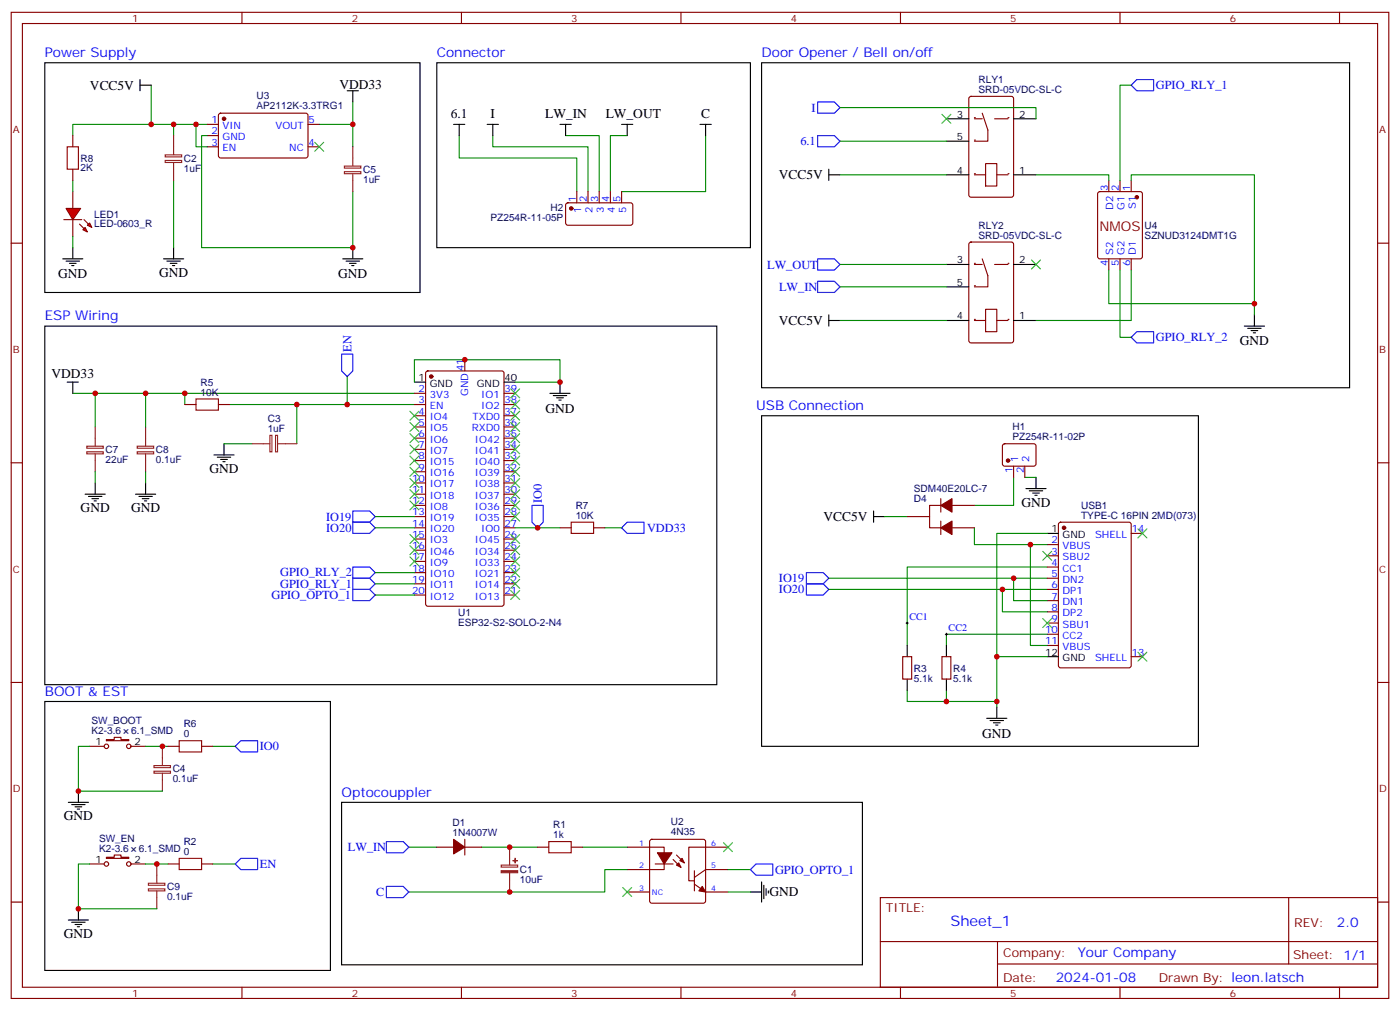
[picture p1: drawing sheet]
<svg xmlns="http://www.w3.org/2000/svg" width="441mm" height="318mm" viewBox="0 0 441 318" stroke-linecap="round" stroke-linejoin="round" font-family="sans-serif">
<g fill="none" stroke="#870000" stroke-width=".35">
<path d="M3.5 3.9h433.9v310.4h-433.9zM7.1 7.4h426.8v303.4h-426.8zM76.2 3.9v3.5M145.3 3.9v3.5M214.5 3.9v3.5M283.6 3.9v3.5M352.8 3.9v3.5M421.9 3.9v3.5M305.4 30.5l.5-.2h12.7l.6 .5 .1 30.6-.5 .6-12.9 .1-.7-.5v-30.6zM306.9 55h3.5M310.4 51.5h3.6v7.1h-3.6zM314 55h3.5"/>
<path d="M3.5 76.6h3.6M433.9 76.6h3.5M3.5 145.7h3.6M433.9 145.7h3.5M3.5 214.8h3.6M433.9 214.8h3.5M197.6 266.7h11.6v7.1h-11.6M204.8 264.4l.5-.2h16.2l.5 .2 .2 .5v18.7l-.2 .5-.5 .2h-16.2l-.5-.2-.2-.5v-18.7zM206.4 272h5.6M212 270.6l2.5 2.4M213.1 269.2l2.4 2.4M218.7 278.3l3.5 2.5h7.1"/>
<path d="M218.7 274.1v6.4M229.3 266.7h-12.3v10.6h1.7M229.3 273.8h-7.1l-3.5 2.4M3.5 284h3.6M197.6 280.8h7M277.3 282.6h156.6v28.2h-156.6zM277.3 296.4h156.5M314.2 296.4v14.1M405.9 282.6v20.9M433.9 284h3.5M76.2 310.8v3.5M145.3 310.8v3.5"/>
<path d="M214.5 310.8v3.5M283.6 310.8v3.5M314.2 303.5h119.6M352.8 310.8v3.5M421.9 310.8v3.5"/>
</g>
<g fill="#870000" stroke="#870000" stroke-width=".35">
<path d="M221.2 279l1 1.8-2.1-.3z"/>
<path d="M213.1 272.3l.7-.7 .7 1.4z"/>
<path d="M214.1 270.9l.7-.7 .7 1.4z"/>
<path d="M207.1 268.5h4.6l-2.5 3.5z"/>
</g>
<path d="M298.1 37.4h7.1M319.3 37.4h7M298.1 55h7.1M298.1 44.5h7.1M319.3 55h7" fill="none" stroke="#000" stroke-width=".35"/>
<g fill="#870000">
<circle cx="306.9" cy="54.7" r=".18"/>
<circle cx="317.5" cy="54.7" r=".18"/>
</g>
<path d="M306.9 37.4h2.5M309.4 35.6l1.7 5.3v3.6h-4.2M313.3 37.4h4.2" fill="none" stroke="#870000" stroke-width=".35"/>
<g fill="#870000">
<circle cx="317.5" cy="37" r=".18"/>
<circle cx="306.9" cy="44.1" r=".18"/>
<circle cx="306.9" cy="37" r=".18"/>
</g>
<path d="M305.4 76.4l.5-.2h12.7l.6 .4 .1 30.6-.5 .7-12.9 .1-.7-.5v-30.6zM310.4 97.4h3.6v7h-3.6zM306.9 100.9h3.5M314 100.9h3.5" fill="none" stroke="#870000" stroke-width=".35"/>
<path d="M298.1 83.3h7.1M298.1 90.3h7.1M319.3 83.3h7M298.1 100.9h7.1M319.3 100.9h7" fill="none" stroke="#000" stroke-width=".35"/>
<g fill="#870000">
<circle cx="306.9" cy="100.5" r=".18"/>
<circle cx="317.5" cy="100.5" r=".18"/>
</g>
<path d="M306.9 83.3h2.5M309.4 81.5l1.7 5.3v3.5h-4.2M313.3 83.3h4.2" fill="none" stroke="#870000" stroke-width=".35"/>
<g fill="#870000">
<circle cx="317.5" cy="82.9" r=".18"/>
<circle cx="306.9" cy="90" r=".18"/>
<circle cx="306.9" cy="82.9" r=".18"/>
</g>
<path d="M111.1 39.2v7M128.8 266.7h8.8M151.7 266.7h17.6M183.4 266.7h14.2M197.6 273.8h-7.1v7h-61.7M229.3 273.8h7.1M229.3 280.8h7.1" fill="none" stroke="#008700" stroke-width=".35"/>
<g fill="none" stroke="#000" stroke-width=".35">
<path d="M14.1 19.8h118.2v72.3h-118.2zM137.6 19.8h98.8v58.2h-98.8zM239.9 19.8h185.2v102.3h-185.2zM22.9 78v3.5M111.1 78v3.5M19.8 81.5h6.3M20.8 82.2h4.2M21.9 82.9h2.1M22.6 83.6h.7M107.9 81.5h6.4M109 82.2h4.2M110.1 82.9h2.1"/>
<path d="M110.8 83.6h.7M395.1 99.1v3.6M14.1 102.7h211.7v112.8h-211.7zM391.9 102.7h6.4M393 103.4h4.2M394.1 104.1h2.1M394.8 104.8h.7M173.2 123.8h6.4M174.3 124.5h4.2M175.3 125.2h2.1M176 125.9h.7M176.4 120.3v3.5"/>
<path d="M310.8 226.1h6.3M311.9 226.8h4.2M312.9 227.5h2.1M313.6 228.2h.7M314 222.6v3.5M107.6 252.6h164v51.1h-164zM239.9 277.6v6.4M240.6 278.7v4.2M241.3 279.8v2.1M236.4 280.8h3.5M242 280.5v.7"/>
</g>
<path d="M196.1 279.4l2.9 2.8M199 279.4l-2.9 2.8M227.9 265.3l2.8 2.8M230.7 265.3l-2.8 2.8" fill="none" stroke="#3c3" stroke-width=".35"/>
<path d="M157.9 272.3h5.2v.7h-5.2zM160.5 266.7v5.6M160.5 274.8v6" fill="none" stroke="#8c2424" stroke-width=".35"/>
<g fill="#8c2424" stroke="#8c2424" stroke-width=".35">
<path d="M157.9 274.1h5.2v.6h-5.2z"/>
<path d="M161.6 270.9l1.4 .1z"/>
<path d="M162.2 270.2l.1 1.4z"/>
</g>
<g fill="#f00" stroke="#870000" stroke-width=".35">
<path d="M20.8 65.6h4.6l-2.5 3.5z"/>
<path d="M20.1 69.1h5.7z"/>
</g>
<g fill="#870000" stroke="#870000" stroke-width=".35">
<path d="M26.5 69.1l1.4 1.5z"/>
<path d="M25 70.6l1.5 1.4z"/>
</g>
<g fill="#f00" stroke="#870000" stroke-width=".35">
<path d="M28.2 70.2l.7 1.4-1.4-.7z"/>
<path d="M26.1 72.3l.7-.7 .7 1.4z"/>
</g>
<g fill="none" stroke="#870000" stroke-width=".35">
<path d="M65.3 39.2h3.5M69 35.8l.5-.2 27.1 .1 .4 .6-.1 13-.6 .4h-27.1l-.4-.7v-12.7zM97 39.2h3.5M22.9 42.7v3.5M22.9 53.3v3.5M65.3 42.7h3.5M65.3 46.2h3.5M97 46.2h3.5M349.2 56.8v3.5M352.8 56.8v3.5M356.3 56.8v3.5M22.9 60.3v5.3"/>
<path d="M22.9 69.1v5.3M178.4 64.1l.5-.2h20l.4 .7v5.9l-.7 .4-20-.1-.4-.6v-5.6zM181.7 60.3v3.6M185.2 60.3v3.6M188.7 60.3v3.6M192.3 60.3v3.6M195.8 60.3v3.6M346 60.5l.4-.2h12.7l.7 .5v20l-.4 .6-13 .1-.6-.5-.1-20zM349.2 81.5v3.5M352.8 81.5v3.5M356.3 81.5v3.5M134.3 117l.5-.2h23.2l.7 .4v72.9l-.4 .7-23.5 .1-.7-.5v-72.9z"/>
<path d="M146.4 113.2v3.6M58.2 127.4h3.5M68.8 127.4h3.5M130.5 123.8h3.6M130.5 127.4h3.6M130.5 130.9h3.6M130.5 134.4h3.6M130.5 137.9h3.6M158.7 123.8h3.6M158.7 127.4h3.6M158.7 130.9h3.6M158.7 134.4h3.6"/>
<path d="M158.7 137.9h3.6M316 139.9l.4-.2 9.5 .1 .4 .6v5.9l-.7 .5-9.4-.1-.5-.6v-5.7zM130.5 141.5h3.6M130.5 145h3.6M130.5 148.5h3.6M130.5 152h3.6M130.5 155.6h3.6M130.5 159.1h3.6M158.7 141.5h3.6M158.7 145h3.6M158.7 148.5h3.6M158.7 152h3.6"/>
<path d="M158.7 155.6h3.6M158.7 159.1h3.6M296.3 159.1h-3.5v7.1h3.5M296.3 157v4.2M299.9 159.1h7M319.3 146.8v3.5M322.8 146.8v3.5M130.5 162.6h3.6M130.5 166.2h3.6M130.5 169.7h3.6M130.5 173.2h3.6M130.5 176.7h3.6"/>
<path d="M158.7 162.6h3.6M158.7 166.2h3.6M158.7 169.7h3.6M158.7 173.2h3.6M158.7 176.7h3.6M176.4 166.2h3.5M187 166.2h3.5M285.8 162.6h7M296.3 164v4.3M299.9 166.2h7M329.8 171.5h3.6M329.8 175h3.6"/>
<path d="M329.8 178.5h3.6M333.6 164.6l.5-.2h21.5l.7 .4v44.8l-.5 .6-21.7 .1-.7-.5v-44.7zM356.3 167.9h3.5M130.5 180.3h3.6M130.5 183.8h3.6M130.5 187.3h3.6M158.7 180.3h3.6M158.7 183.8h3.6M158.7 187.3h3.6M329.8 182h3.6M329.8 185.6h3.6M329.8 189.1h3.6"/>
<path d="M329.8 192.6h3.6M329.8 196.1h3.6M329.8 199.7h3.6M284.3 206.7h2.9v7.1h-2.9zM296.7 206.7h2.8v7.1h-2.8zM329.8 203.2h3.6M356.3 206.7h3.5M28.2 234.9h4.6M33.5 232.8h2.5v-.7h2.1v.7h2.5v.4h-7.1zM41.3 234.9h4.6M52.9 234.9h3.5M63.5 234.9h3.5"/>
<path d="M28.2 272h4.6M33.5 269.9h2.5v-.7h2.1v.7h2.5v.3h-7.1zM41.3 272h4.6M52.9 272h3.5M63.5 272h3.5M137.6 266.7h5.3M146.4 266.7h5.3M146.4 264.2v5M169.3 266.7h3.6M179.9 266.7h3.5"/>
<circle cx="33.5" cy="234.9" r=".71"/>
<circle cx="40.6" cy="234.9" r=".71"/>
<circle cx="33.5" cy="272" r=".71"/>
<circle cx="40.6" cy="272" r=".71"/>
</g>
<g fill="none" stroke="#008700" stroke-width=".35">
<path d="M47.6 26.8v12.4h17.7M47.6 39.2h-24.7v3.5M54.7 39.2v3.5M61.7 39.2v7h3.6M111.1 32.1v7.1h-10.6M264.6 33.9h61.7v3.5M356.3 26.8h-3.5v30M22.9 56.8v3.5M54.7 56.8v21.2M65.3 42.7h-1.8v35.3h47.6v-17.7M144.6 42.7v7h37.1v10.6M155.2 42.7v3.5h30v14.1"/>
<path d="M178.2 42.7h10.5v17.6M197.6 42.7h-5.3v17.6M222.2 42.7v17.6h-26.4M264.6 44.5h33.5M264.6 55h33.5M326.3 55h22.9v1.8M356.3 56.8v-1.8h38.8v44.1M22.9 74.4v3.6M264.6 90.3h33.5M264.6 83.3h33.5M349.2 85v10.6h45.9M352.8 85v21.2h3.5"/>
<path d="M356.3 85v15.9h-30M109.4 118.5v8.9M264.6 100.9h33.5M22.9 123.8h107.6M30 123.8v10.6M45.9 123.8v10.6M58.2 123.8v3.6M70.6 139.7h8.8M72.3 127.4h58.2M93.5 127.4v12.3M130.5 120.3v-7.1h45.9v7.1h-14.1M30 148.5v3.5"/>
<path d="M45.9 148.5v3.5M319.3 150.3v8.8h-12.4M322.8 150.3h3.5M118.2 166.2h12.3M118.2 162.6h12.3M162.3 166.2h14.1M190.5 166.2h5.3M278.7 162.6h7.1M306.9 166.2v5.3h22.9M324.6 171.5v31.7h5.2M329.8 178.5h-44v24.7M329.8 167.9h-15.8v38.8"/>
<path d="M118.2 187.3h12.3M118.2 180.3h12.3M118.2 183.8h12.3M261.1 182h68.7M261.1 185.6h68.7M315.7 185.6v7h14.1M319.3 182v7.1h10.5M329.8 199.7h-31.7v3.5M285.8 217.3v3.5h12.3M298.1 217.3v3.5h15.9M329.8 206.7h-15.8v15.9M28.2 234.9h-3.5v14.2h26.5"/>
<path d="M45.9 234.9h7M67 234.9h7.1M28.2 272h-3.5v14.1h24.7M45.9 272h7M67 272h7.1"/>
</g>
<g fill="none" stroke="#000" stroke-width=".35">
<path d="M44.1 26.8h3.5M44.1 25v3.6M109.4 28.6h3.5M111.1 28.6v3.5M142.9 39.2h3.5M144.6 39.2v3.5M153.5 39.2h3.5M155.2 39.2v3.5M176.4 39.2h3.5M178.2 39.2v3.5M195.8 39.2h3.5M197.6 39.2v3.5"/>
<path d="M220.5 39.2h3.5M222.2 39.2v3.5M261.1 55h3.5M261.1 53.3v3.5M54.7 78v3.5M51.5 81.5h6.4M52.6 82.2h4.2M53.6 82.9h2.1M54.3 83.6h.7M261.1 99.1v3.6M261.1 100.9h3.5M21.2 120.3h3.5"/>
<path d="M22.9 120.3v3.5M70.6 139.7v3.5M130.5 120.3h3.6M158.7 120.3h3.6M239.9 130.9h137.6v104h-137.6zM26.8 155.6h6.4M27.9 156.3h4.2M28.9 157h2.1M29.6 157.7h.7M30 152v3.6M42.7 155.6h6.3M43.7 156.3h4.3"/>
<path d="M44.8 157h2.1M45.5 157.7h.7M45.9 152v3.6M67.4 143.2h6.3M68.4 143.9h4.3M69.5 144.6h2.1M70.2 145.3h.7M323.1 153.8h6.4M324.2 154.5h4.2M325.3 155.2h2.1M326 155.9h.7M326.3 150.3v3.5"/>
<path d="M275.2 162.6h3.5M275.2 160.9v3.5M329.8 167.9h3.6M285.8 203.2v3.5M285.8 213.8v3.5M298.1 203.2v3.5M298.1 213.8v3.5M329.8 206.7h3.6M14.1 220.8h90v84.7h-90zM21.5 252.6h6.4M22.6 253.3h4.2M23.6 254h2.2"/>
<path d="M24.3 254.7h.7M24.7 249.1v3.5M21.5 289.6h6.4M22.6 290.3h4.2M23.6 291h2.2M24.3 291.7h.7M24.7 286.1v3.5"/>
</g>
<g fill="none" stroke="#8c2424" stroke-width=".35">
<path d="M52 48.8h5.2v.6h-5.2zM52 50.5h5.2v.7h-5.2zM54.7 42.7v6M54.7 51.2v5.6M108.5 52.3h5.2v.6h-5.2zM108.5 54h5.2v.7h-5.2zM111.1 46.2v6M111.1 54.7v5.6M30 134.4v6M45.9 134.4v6M79.4 139.7h5.6M85 137.1h.7v5.1h-.7z"/>
<path d="M86.8 137.1h.6v5.1h-.6zM87.5 139.7h6M27.3 140.5h5.2v.6h-5.2zM27.3 142.2h5.2v.7h-5.2zM30 142.9v5.6M43.2 140.5h5.2v.6h-5.2zM43.2 142.2h5.2v.7h-5.2zM45.9 142.9v5.6M51.2 234.9v6M48.5 241h5.2v.7h-5.2zM48.5 242.8h5.2v.6h-5.2zM51.2 243.4v5.7"/>
<path d="M46.7 278.1h5.2v.6h-5.2zM46.7 279.8h5.2v.7h-5.2zM49.4 272v6M49.4 280.5v5.6"/>
</g>
<g fill="none" stroke="#00f" stroke-width=".35">
<path d="M257.5 32.1h5.3l1.8 1.8-1.8 1.7h-5.3zM358.1 25h5.3v3.6h-5.3l-1.8-1.8zM257.5 42.7h5.3l1.8 1.8-1.8 1.7h-5.3zM257.5 88.5h5.3l1.8 1.8-1.8 1.8h-5.3zM257.5 81.5h5.3l1.8 1.8-1.8 1.7h-5.3zM107.6 111.5h3.5v5.3l-1.7 1.7-1.8-1.7zM356.3 106.2l1.8-1.8h5.3v3.6h-5.3zM167.6 159.1h3.5v5.3l-1.8 1.8-1.7-1.8zM111.1 178.5h5.3l1.8 1.8-1.8 1.7h-5.3zM111.1 160.9h5.3l1.8 1.7-1.8 1.8h-5.3zM111.1 164.4h5.3l1.8 1.8-1.8 1.7h-5.3zM195.8 166.2l1.8-1.8h5.2v3.5h-5.2z"/>
<path d="M111.1 185.6h5.3l1.8 1.7-1.8 1.8h-5.3zM111.1 182h5.3l1.8 1.8-1.8 1.8h-5.3zM254 180.3h5.3l1.8 1.7-1.8 1.8h-5.3zM254 183.8h5.3l1.8 1.8-1.8 1.7h-5.3zM74.1 234.9l1.7-1.7h5.3v3.5h-5.3zM74.1 272l1.7-1.8h5.3v3.6h-5.3zM121.7 264.9h5.3l1.8 1.8-1.8 1.8h-5.3zM121.7 279h5.3l1.8 1.8-1.8 1.8h-5.3zM236.4 273.8l1.7-1.8h5.3v3.5h-5.3z"/>
</g>
<path d="M21.2 46.2h3.5v7.1h-3.5zM61.7 125.6h7.1v3.5h-7.1zM179.9 164.4h7.1v3.5h-7.1zM56.4 233.2h7.1v3.5h-7.1zM56.4 270.2h7.1v3.6h-7.1zM172.9 264.9h7v3.6h-7z" fill="none" stroke="#a10000" stroke-width=".35"/>
<g fill="#870000" stroke="#870000" stroke-width=".35">
<path d="M296.3 166.2l3.6-2.2v4.3z"/>
<path d="M296.3 159.1l3.6-2.1v4.2z"/>
<path d="M142.9 264.2l3.5 2.5-3.5 2.1z"/>
<circle cx="335.1" cy="166.2" r=".53"/>
<circle cx="135.8" cy="118.5" r=".53"/>
<circle cx="70.6" cy="37.4" r=".53"/>
<circle cx="358.1" cy="62.1" r=".53"/>
<circle cx="317.5" cy="145" r=".53"/>
<circle cx="179.9" cy="65.6" r=".53"/>
</g>
<g fill="none" stroke="#3c3" stroke-width=".35">
<path d="M296.7 36l2.8 2.8M299.5 36l-2.8 2.8M99.1 44.8l2.9 2.8M102 44.8l-2.9 2.8M324.9 81.8l2.8 2.9M327.7 81.8l-2.8 2.9M129.1 129.5l2.8 2.8M129.1 133l2.8 2.8M129.1 136.5l2.8 2.8M131.9 129.5l-2.8 2.8M131.9 133l-2.8 2.8M131.9 136.5l-2.8 2.8"/>
<path d="M160.9 136.5l2.8 2.8M160.9 133l2.8 2.8M160.9 129.5l2.8 2.8M160.9 125.9l2.8 2.9M160.9 122.4l2.8 2.8M163.7 122.4l-2.8 2.8M163.7 125.9l-2.8 2.9M163.7 136.5l-2.8 2.8M163.7 133l-2.8 2.8M163.7 129.5l-2.8 2.8M129.1 140.1l2.8 2.8M129.1 154.2l2.8 2.8"/>
<path d="M129.1 157.7l2.8 2.8M129.1 143.6l2.8 2.8M129.1 147.1l2.8 2.8M129.1 150.6l2.8 2.9M131.9 140.1l-2.8 2.8M131.9 154.2l-2.8 2.8M131.9 157.7l-2.8 2.8M131.9 143.6l-2.8 2.8M131.9 147.1l-2.8 2.8M131.9 150.6l-2.8 2.9M160.9 157.7l2.8 2.8M160.9 154.2l2.8 2.8"/>
<path d="M160.9 150.6l2.8 2.9M160.9 147.1l2.8 2.8M160.9 143.6l2.8 2.8M160.9 140.1l2.8 2.8M163.7 143.6l-2.8 2.8M163.7 157.7l-2.8 2.8M163.7 154.2l-2.8 2.8M163.7 150.6l-2.8 2.9M163.7 147.1l-2.8 2.8M163.7 140.1l-2.8 2.8M129.1 168.3l2.8 2.8M129.1 175.3l2.8 2.9"/>
<path d="M129.1 171.8l2.8 2.8M131.9 168.3l-2.8 2.8M131.9 175.3l-2.8 2.9M131.9 171.8l-2.8 2.8M160.9 171.8l2.8 2.8M160.9 178.9l2.8 2.8M160.9 175.3l2.8 2.9M160.9 168.3l2.8 2.8M160.9 161.2l2.8 2.8M163.7 178.9l-2.8 2.8M163.7 175.3l-2.8 2.9M163.7 171.8l-2.8 2.8"/>
<path d="M163.7 168.3l-2.8 2.8M163.7 161.2l-2.8 2.8M328.4 173.6l2.9 2.8M331.3 173.6l-2.9 2.8M358.4 166.5l2.8 2.8M361.2 166.5l-2.8 2.8M160.9 185.9l2.8 2.8M160.9 182.4l2.8 2.8M163.7 185.9l-2.8 2.8M163.7 182.4l-2.8 2.8M328.4 194.7l2.9 2.9M331.3 194.7l-2.9 2.9"/>
<path d="M358.4 205.3l2.8 2.8M361.2 205.3l-2.8 2.8"/>
</g>
<path d="M285.4 196.1h.7M285.8 195.8v.7M297.7 199.7h.7M298.1 199.3v.7" fill="none" stroke="#000" stroke-width=".31"/>
<g fill="#c00">
<circle cx="160.5" cy="266.7" r=".88"/>
<circle cx="160.5" cy="280.8" r=".88"/>
<circle cx="111.1" cy="39.2" r=".88"/>
<circle cx="54.7" cy="39.2" r=".88"/>
<circle cx="47.6" cy="39.2" r=".88"/>
<circle cx="45.9" cy="123.8" r=".88"/>
<circle cx="30" cy="123.8" r=".88"/>
<circle cx="319.3" cy="182" r=".88"/>
<circle cx="315.7" cy="185.6" r=".88"/>
<circle cx="314" cy="206.7" r=".88"/>
<circle cx="314" cy="220.8" r=".88"/>
<circle cx="58.2" cy="123.8" r=".88"/>
<circle cx="93.5" cy="127.4" r=".88"/>
<circle cx="109.4" cy="127.4" r=".88"/>
<circle cx="24.7" cy="286.1" r=".88"/>
<circle cx="49.4" cy="272" r=".88"/>
<circle cx="176.4" cy="120.3" r=".88"/>
<circle cx="146.4" cy="113.2" r=".88"/>
<circle cx="51.2" cy="234.9" r=".88"/>
<circle cx="24.7" cy="249.1" r=".88"/>
<circle cx="169.3" cy="166.2" r=".88"/>
<circle cx="111.1" cy="78" r=".88"/>
<circle cx="61.7" cy="39.2" r=".88"/>
<circle cx="298.1" cy="220.8" r=".88"/>
<circle cx="324.6" cy="171.4" r=".88"/>
<circle cx="395.1" cy="95.6" r=".88"/>
</g>
<text font-size="4.6" fill="#00f" x="299.4" y="291.6">Sheet_1</text>
<g font-size="4.2" fill="#00f">
<text x="14.1" y="18">Power Supply</text>
<text x="137.6" y="18">Connector</text>
<text x="239.9" y="18">Door Opener / Bell on/off</text>
<text x="14.1" y="100.9">ESP Wiring</text>
<text x="238.1" y="129.1">USB Connection</text>
<text x="14.1" y="219.1">BOOT &amp; EST</text>
<text x="107.6" y="250.8">Optocouppler</text>
<text x="421.1" y="291.8">2.0</text>
<text x="339.5" y="301.4">Your Company</text>
<text x="332.5" y="309.2">2024-01-08</text>
</g>
<g font-size="4.2">
<text x="28.3" y="28.2">VCC5V</text>
<text x="106.9" y="27.9">VDD33</text>
<text x="142" y="37">6.1</text>
<text x="154.5" y="37">I</text>
<text x="171.7" y="37.1">LW_IN</text>
<text x="190.8" y="37.1">LW_OUT</text>
<text x="220.8" y="37.1">C</text>
<text x="245.3" y="56.4">VCC5V</text>
<text x="18.3" y="87.5">GND</text>
<text x="50.1" y="87.1">GND</text>
<text x="106.5" y="87.5">GND</text>
<text x="245.3" y="102.3">VCC5V</text>
<text x="390.5" y="108.8">GND</text>
<text x="16.2" y="119.1">VDD33</text>
<text x="171.8" y="129.9">GND</text>
<text x="66" y="148.9">GND</text>
<text x="25.4" y="161.2">GND</text>
<text x="41.3" y="161.2">GND</text>
<text x="321.7" y="159.5">GND</text>
<text x="259.4" y="164">VCC5V</text>
<text x="309.4" y="232.2">GND</text>
<text x="20.1" y="258.2">GND</text>
<text x="242.4" y="282.2">GND</text>
<text x="20.1" y="295.3">GND</text>
</g>
<text font-size="4.2" fill="#800" x="346.3" y="72.6">NMOS</text>
<g font-size="3.9" fill="#00f">
<text x="364.1" y="28.1">GPIO_RLY_1</text>
<text x="255.6" y="35.1">I</text>
<text x="252.1" y="45.7">6.1</text>
<text x="241.6" y="84.6">LW_OUT</text>
<text x="245.4" y="91.7">LW_IN</text>
<text x="364.1" y="107.5">GPIO_RLY_2</text>
<text x="110.7" y="110.8" transform="rotate(-90 110.7 110.8)">EN</text>
<text x="170.6" y="158.4" transform="rotate(-90 170.6 158.4)">IO0</text>
<text x="102.7" y="163.9">IO19</text>
<text x="102.7" y="167.4">IO20</text>
<text x="203.8" y="167.4">VDD33</text>
<text x="88.3" y="185">GPIO_RLY_1</text>
<text x="88.3" y="181.5">GPIO_RLY_2</text>
<text x="245.3" y="183.3">IO19</text>
<text x="85.5" y="188.6">GPIO_OPTO_1</text>
<text x="245.3" y="186.8">IO20</text>
<text x="81.8" y="236.2">IO0</text>
<text x="109.6" y="268">LW_IN</text>
<text x="81.8" y="273.2">EN</text>
<text x="244.1" y="275.1">GPIO_OPTO_1</text>
<text x="118.4" y="282.1">C</text>
</g>
<g font-size="3.9" fill="#800">
<text x="279" y="287.2">TITLE:</text>
<text x="407.7" y="291.8">REV:</text>
<text x="316" y="301.4">Company:</text>
<text x="407.3" y="302">Sheet: 1/1</text>
<text x="316" y="309">Date:</text>
<text x="365" y="309.1">Drawn By: leon.latsch</text>
</g>
<g font-size="3.2" fill="#800">
<text x="41.6" y="6.9">1</text>
<text x="110.8" y="6.9">2</text>
<text x="179.9" y="6.9">3</text>
<text x="249.1" y="6.9">4</text>
<text x="318.2" y="6.9">5</text>
<text x="387.3" y="6.9">6</text>
<text x="4.1" y="42">A</text>
<text x="434.4" y="42">A</text>
<text x="4.1" y="111.1">B</text>
<text x="434.4" y="111.1">B</text>
<text x="4.1" y="180.3">C</text>
<text x="434.4" y="180.3">C</text>
<text x="4.1" y="249.4">D</text>
<text x="434.4" y="249.4">D</text>
<text x="41.6" y="313.8">1</text>
<text x="110.8" y="313.8">2</text>
<text x="179.9" y="313.8">3</text>
<text x="249.1" y="313.8">4</text>
<text x="318.2" y="313.8">5</text>
<text x="387.3" y="313.8">6</text>
</g>
<g font-size="3.2" fill="#000080">
<text x="308.2" y="29.3">SRD-05VDC-SL-C</text>
<text x="308.2" y="26.1">RLY1</text>
<text x="80.8" y="34.5">AP2112K-3.3TRG1</text>
<text x="80.8" y="31.3">U3</text>
<text x="25.4" y="54">2K</text>
<text x="25.4" y="50.9">R8</text>
<text x="57.9" y="50.9">C2</text>
<text x="57.9" y="54.1">1uF</text>
<text x="114.4" y="57.6">1uF</text>
<text x="114.4" y="54.4">C5</text>
<text x="29.6" y="71.6">LED-0603_R</text>
<text x="29.6" y="68.5">LED1</text>
<text x="154.5" y="69.6">PZ254R-11-05P</text>
<text x="173.4" y="66.3">H2</text>
<text x="308.2" y="72">RLY2</text>
<text x="308.2" y="75.1">SRD-05VDC-SL-C</text>
<text x="360.5" y="75.2">SZNUD3124DMT1G</text>
<text x="360.5" y="72.1">U4</text>
<text x="63.2" y="124.5">10K</text>
<text x="63.2" y="121.4">R5</text>
<text x="84.3" y="136">1uF</text>
<text x="84.3" y="132.8">C3</text>
<text x="318.9" y="135.4">H1</text>
<text x="33.2" y="142.6">C7</text>
<text x="49.1" y="142.6">C8</text>
<text x="318.9" y="138.6">PZ254R-11-02P</text>
<text x="33.2" y="145.7">22uF</text>
<text x="49.1" y="145.7">0.1uF</text>
<text x="287.9" y="154.9">SDM40E20LC-7</text>
<text x="181.3" y="160.2">R7</text>
<text x="287.9" y="158.1">D4</text>
<text x="340.5" y="160.1">USB1</text>
<text x="181.3" y="163.3">10K</text>
<text x="340.5" y="163.3">TYPE-C 16PIN 2MD(073)</text>
<text x="144.3" y="197.1">ESP32-S2-SOLO-2-N4</text>
<text x="144.3" y="193.9">U1</text>
<text x="287.9" y="214.6">5.1k</text>
<text x="287.9" y="211.4">R3</text>
<text x="300.2" y="214.6">5.1k</text>
<text x="300.2" y="211.4">R4</text>
<text x="28.8" y="227.9">SW_BOOT</text>
<text x="28.8" y="231.1">K2-3.6</text>
<text x="41.3" y="231.1">6.1_SMD</text>
<text x="57.9" y="232.1">0</text>
<text x="57.9" y="228.9">R6</text>
<text x="54.4" y="243.1">C4</text>
<text x="54.4" y="246.2">0.1uF</text>
<text x="142.5" y="263.2">1N4007W</text>
<text x="142.5" y="260">D1</text>
<text x="174.3" y="263.9">1k</text>
<text x="174.3" y="260.8">R1</text>
<text x="211.3" y="262.8">4N35</text>
<text x="211.3" y="259.6">U2</text>
<text x="31.2" y="268.1">K2-3.6</text>
<text x="31.2" y="264.9">SW_EN</text>
<text x="43.7" y="268.1">6.1_SMD</text>
<text x="57.9" y="269.2">0</text>
<text x="57.9" y="266">R2</text>
<text x="163.8" y="274.9">C1</text>
<text x="52.6" y="280.2">C9</text>
<text x="163.8" y="278">10uF</text>
<text x="52.6" y="283.3">0.1uF</text>
</g>
<g font-size="3.2" fill="#00f">
<text x="66.6" y="38.8">1</text>
<text x="70.1" y="40.6">VIN</text>
<text x="86.8" y="40.6">VOUT</text>
<text x="97.2" y="38.8">5</text>
<text x="66.6" y="42.3">2</text>
<text x="66.6" y="45.9">3</text>
<text x="70.1" y="44.1">GND</text>
<text x="70.1" y="47.6">EN</text>
<text x="91.1" y="47.6">NC</text>
<text x="97.2" y="45.9">4</text>
<text x="181.3" y="63.7" transform="rotate(-90 181.3 63.7)">1</text>
<text x="184.9" y="63.7" transform="rotate(-90 184.9 63.7)">2</text>
<text x="188.4" y="63.7" transform="rotate(-90 188.4 63.7)">3</text>
<text x="191.9" y="63.7" transform="rotate(-90 191.9 63.7)">4</text>
<text x="195.4" y="63.7" transform="rotate(-90 195.4 63.7)">5</text>
<text x="348.9" y="60.1" transform="rotate(-90 348.9 60.1)">3</text>
<text x="352.4" y="60.1" transform="rotate(-90 352.4 60.1)">2</text>
<text x="356" y="60.1" transform="rotate(-90 356 60.1)">1</text>
<text x="357.7" y="65.8" transform="rotate(-90 357.7 65.8)">S1</text>
<text x="183.1" y="67.2" transform="rotate(-90 183.1 67.2)">1</text>
<text x="186.6" y="67.2" transform="rotate(-90 186.6 67.2)">2</text>
<text x="190.1" y="67.2" transform="rotate(-90 190.1 67.2)">3</text>
<text x="193.7" y="67.2" transform="rotate(-90 193.7 67.2)">4</text>
<text x="197.2" y="67.2" transform="rotate(-90 197.2 67.2)">5</text>
<text x="350.7" y="66.1" transform="rotate(-90 350.7 66.1)">D2</text>
<text x="354.2" y="66.1" transform="rotate(-90 354.2 66.1)">G1</text>
<text x="348.9" y="83.7" transform="rotate(-90 348.9 83.7)">4</text>
<text x="350.7" y="80.2" transform="rotate(-90 350.7 80.2)">S2</text>
<text x="352.4" y="83.7" transform="rotate(-90 352.4 83.7)">5</text>
<text x="354.2" y="80.2" transform="rotate(-90 354.2 80.2)">G2</text>
<text x="356" y="83.7" transform="rotate(-90 356 83.7)">6</text>
<text x="357.7" y="80.2" transform="rotate(-90 357.7 80.2)">D1</text>
<text x="146" y="116.8" transform="rotate(-90 146 116.8)">41</text>
<text x="131.9" y="123.5">2</text>
<text x="135.4" y="125.2">3V3</text>
<text x="147.5" y="124.8" transform="rotate(-90 147.5 124.8)">GND</text>
<text x="151.6" y="125.2">IO1</text>
<text x="158.9" y="123.5">39</text>
<text x="131.9" y="127">3</text>
<text x="131.9" y="130.5">4</text>
<text x="135.4" y="128.8">EN</text>
<text x="151.6" y="128.8">IO2</text>
<text x="158.9" y="130.5">37</text>
<text x="158.9" y="127">38</text>
<text x="131.9" y="134.1">5</text>
<text x="131.9" y="137.6">6</text>
<text x="135.4" y="132.3">IO4</text>
<text x="135.4" y="135.8">IO5</text>
<text x="148.6" y="135.8">RXD0</text>
<text x="148.9" y="132.3">TXD0</text>
<text x="158.9" y="137.6">35</text>
<text x="158.9" y="134.1">36</text>
<text x="131.9" y="141.1">7</text>
<text x="135.4" y="139.3">IO6</text>
<text x="135.4" y="142.9">IO7</text>
<text x="149.6" y="142.9">IO41</text>
<text x="149.6" y="139.3">IO42</text>
<text x="158.9" y="141.1">34</text>
<text x="131.9" y="144.6">8</text>
<text x="131.9" y="148.2">9</text>
<text x="135.4" y="146.4">IO15</text>
<text x="135.4" y="149.9">IO16</text>
<text x="149.6" y="149.9">IO39</text>
<text x="149.6" y="146.4">IO40</text>
<text x="158.9" y="148.2">32</text>
<text x="158.9" y="144.6">33</text>
<text x="318.9" y="148.9" transform="rotate(-90 318.9 148.9)">1</text>
<text x="320.7" y="145.5" transform="rotate(-90 320.7 145.5)">1</text>
<text x="322.4" y="148.9" transform="rotate(-90 322.4 148.9)">2</text>
<text x="324.2" y="145.5" transform="rotate(-90 324.2 145.5)">2</text>
<text x="129.8" y="151.7">10</text>
<text x="129.8" y="155.2">11</text>
<text x="135.4" y="153.5">IO17</text>
<text x="149.6" y="153.5">IO38</text>
<text x="158.9" y="155.2">30</text>
<text x="158.9" y="151.7">31</text>
<text x="129.8" y="158.8">12</text>
<text x="135.4" y="157">IO18</text>
<text x="135.4" y="160.5">IO8</text>
<text x="149.6" y="160.5">IO36</text>
<text x="149.6" y="157">IO37</text>
<text x="158.9" y="158.8">29</text>
<text x="129.8" y="162.3">13</text>
<text x="129.8" y="165.8">14</text>
<text x="135.4" y="164">IO19</text>
<text x="135.4" y="167.6">IO20</text>
<text x="149.6" y="164">IO35</text>
<text x="151.6" y="167.6">IO0</text>
<text x="158.9" y="165.8">27</text>
<text x="158.9" y="162.3">28</text>
<text x="356.5" y="167.6">14</text>
<text x="129.8" y="169.3">15</text>
<text x="129.8" y="172.9">16</text>
<text x="135.4" y="171.1">IO3</text>
<text x="149.6" y="171.1">IO45</text>
<text x="158.9" y="172.9">25</text>
<text x="158.9" y="169.3">26</text>
<text x="331.2" y="171.1">2</text>
<text x="334.7" y="172.9">VBUS</text>
<text x="344.9" y="169.3">SHELL</text>
<text x="129.8" y="176.4">17</text>
<text x="129.8" y="179.9">18</text>
<text x="135.4" y="174.6">IO46</text>
<text x="135.4" y="178.2">IO9</text>
<text x="149.6" y="178.2">IO33</text>
<text x="149.6" y="174.6">IO34</text>
<text x="158.9" y="179.9">23</text>
<text x="158.9" y="176.4">24</text>
<text x="331.2" y="174.6">3</text>
<text x="331.2" y="178.2">4</text>
<text x="334.7" y="176.4">SBU2</text>
<text x="334.7" y="179.9">CC1</text>
<text x="129.8" y="183.4">19</text>
<text x="135.4" y="181.7">IO10</text>
<text x="135.4" y="185.2">IO11</text>
<text x="149.6" y="185.2">IO14</text>
<text x="149.6" y="181.7">IO21</text>
<text x="158.9" y="183.4">22</text>
<text x="331.2" y="181.7">5</text>
<text x="331.2" y="185.2">6</text>
<text x="334.7" y="183.4">DN2</text>
<text x="129.8" y="187">20</text>
<text x="135.4" y="188.7">IO12</text>
<text x="149.6" y="188.7">IO13</text>
<text x="158.9" y="187">21</text>
<text x="331.2" y="188.7">7</text>
<text x="334.7" y="187">DP1</text>
<text x="334.7" y="190.5">DN1</text>
<text x="286.5" y="195.3">CC1</text>
<text x="331.2" y="192.3">8</text>
<text x="331.2" y="195.8">9</text>
<text x="334.7" y="194">DP2</text>
<text x="334.7" y="197.6">SBU1</text>
<text x="298.8" y="198.8">CC2</text>
<text x="329.2" y="199.3">10</text>
<text x="329.2" y="202.8">11</text>
<text x="334.7" y="201.1">CC2</text>
<text x="334.7" y="204.6">VBUS</text>
<text x="344.9" y="208.1">SHELL</text>
<text x="356.5" y="206.4">13</text>
</g>
<g font-size="3.2">
<text x="301.4" y="37">3</text>
<text x="321" y="37">2</text>
<text x="301.4" y="44.1">5</text>
<text x="301.4" y="54.7">4</text>
<text x="321" y="54.7">1</text>
<text x="301.4" y="82.9">3</text>
<text x="321" y="82.9">2</text>
<text x="301.4" y="90">5</text>
<text x="301.4" y="100.5">4</text>
<text x="321" y="100.5">1</text>
<text x="131.9" y="119.9">1</text>
<text x="158.9" y="119.9">40</text>
<text x="135.4" y="121.7">GND</text>
<text x="150.2" y="121.7">GND</text>
<text x="331.2" y="167.6">1</text>
<text x="334.7" y="169.3">GND</text>
<text x="329.2" y="206.4">12</text>
<text x="334.7" y="208.1">GND</text>
<text x="30.1" y="234.6">1</text>
<text x="42.3" y="234.6">2</text>
<text x="30.1" y="271.6">1</text>
<text x="42.3" y="271.6">2</text>
</g>
<g font-size="2.5" fill="#00f">
<text x="201.3" y="266.3">1</text>
<text x="224" y="266.3">6</text>
<text x="201.3" y="273.4">2</text>
<text x="224" y="273.4">5</text>
<text x="201.3" y="280.5">3</text>
<text x="205.3" y="281.9">NC</text>
<text x="224" y="280.5">4</text>
</g>
</svg>
